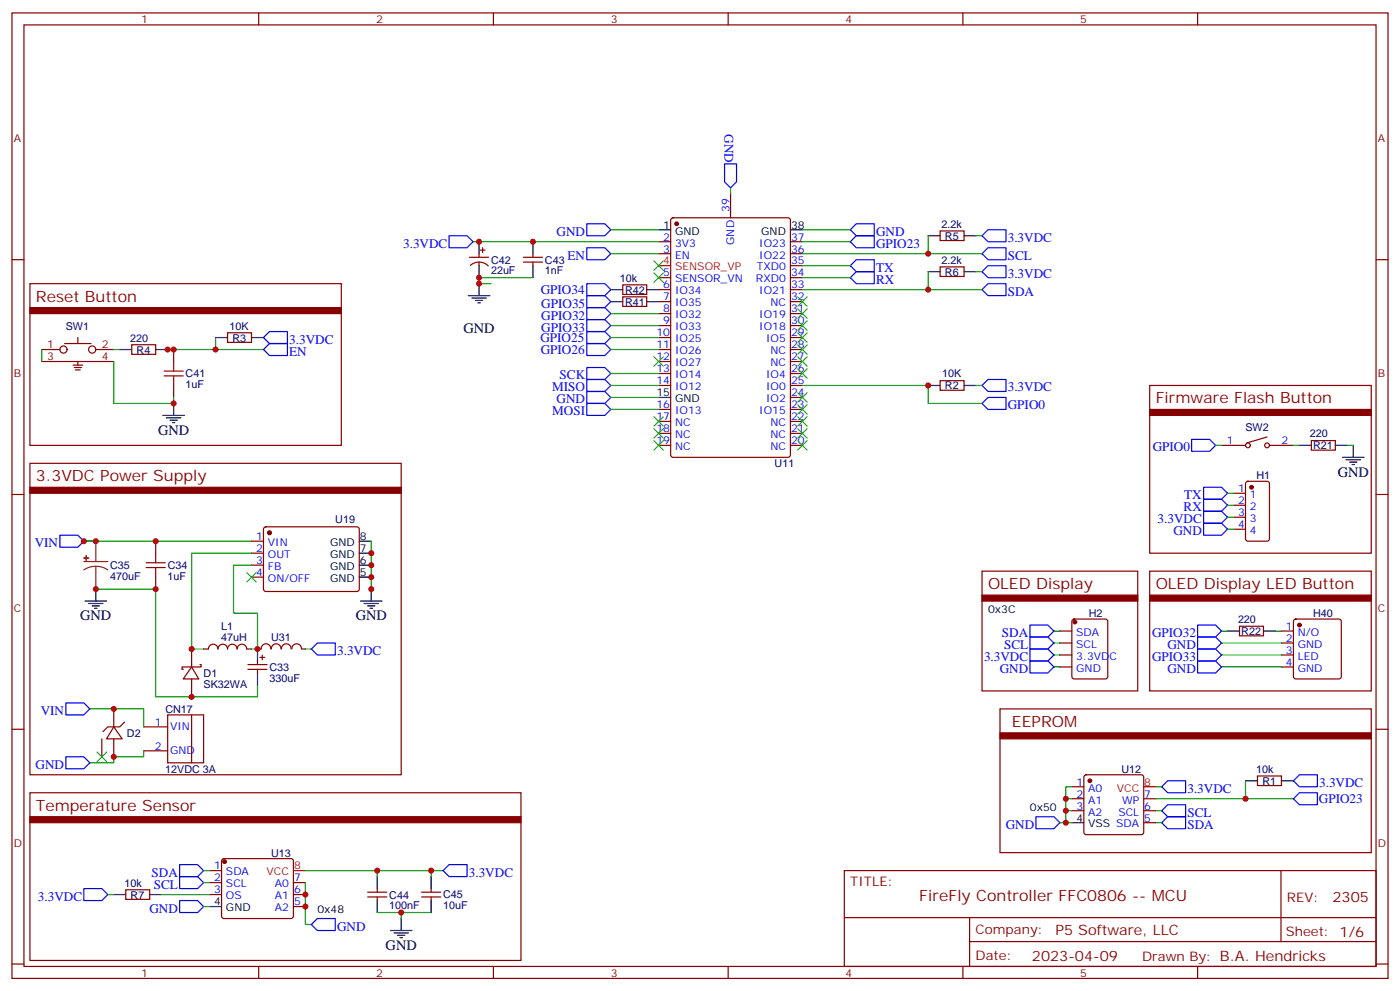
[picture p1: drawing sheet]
<svg xmlns="http://www.w3.org/2000/svg" width="412mm" height="292mm" viewBox="0 0 412 292" stroke-linecap="round" stroke-linejoin="round" font-family="sans-serif">
<g fill="none" stroke="#870000" stroke-width=".35">
<path d="M3.5 3.8h405.4v284.3h-405.4zM7.1 7.3h398.2v277.3h-398.2zM76.2 3.8v3.5M145.3 3.8v3.5M214.5 3.8v3.5M283.6 3.8v3.5M352.8 3.8v3.5M215.2 57.1v7M3.5 76.5h3.6M138.3 75.8h5.6M138.6 78.2a3.8 3.8 0 0 1 5.2 .1M141.1 74.7v1.1"/>
<path d="M141.1 77.2v1M141.5 73.7h1.4M142.2 73v1.4M154.2 75.8h5.6M154.2 77.2h5.6M157 74.7v1.1M157 77.2v1M194 71.2h3.6M194 74.7h3.6M197.8 64.3l.5-.2h33.8l.7 .5v69.4l-.4 .6-34.1 .1-.7-.5v-69.4zM232.8 71.2h3.6M232.8 74.7h3.6"/>
<path d="M232.8 78.2h3.6M276.9 68h7.1v2.8h-7.1zM276.9 78.6h7.1v2.8h-7.1zM405.3 76.5h3.6M8.8 83.5h91.7v47.7h-91.7zM22.9 99.4v1.8M67 98h7.1v2.8h-7.1zM183.4 87.4h7.1v2.8h-7.1zM183.4 83.9h7.1v2.8h-7.1zM194 81.8h3.6M194 85.3h3.6M194 88.8h3.6"/>
<path d="M194 92.4h3.6M194 95.9h3.6M194 99.4h3.6M232.8 81.8h3.6M232.8 85.3h3.6M232.8 88.8h3.6M232.8 92.4h3.6M232.8 95.9h3.6M232.8 99.4h3.6M12.3 102.9h5.3M12.3 106.5h21.2M19 101.2h7.8"/>
<path d="M21.5 107.5h2.8M21.9 108.2h2.1M22.2 108.9h1.4M22.9 106.5v1M28.2 102.9h5.3M38.8 101.5h7.1v2.9h-7.1zM51.2 102.9v3.6M51.2 113.5v3.6M194 102.9h3.6M194 106.5h3.6M194 110h3.6M194 113.5h3.6"/>
<path d="M232.8 102.9h3.6M232.8 106.5h3.6M232.8 110h3.6M232.8 113.5h3.6M232.8 117.1h3.6M276.9 112.1h7.1v2.8h-7.1zM338.7 113.5h65.2v49.4h-65.2zM8.8 136.5h109.4v91.7h-109.4zM194 120.6h3.6M194 124.1h3.6M194 127.6h3.6M194 131.2h3.6"/>
<path d="M232.8 120.6h3.6M232.8 124.1h3.6M232.8 127.6h3.6M232.8 131.2h3.6M359.8 131.2h7.1M373.2 128.7l-6 1.8M373.9 131.2h7.1M386.3 129.8h7v2.8h-7zM3.5 145.6h3.6M45.9 159.4v3.5M74.1 159.4h3.5M77.8 155.4l.5-.2h27.1l.4 .7v17.9l-.7 .4-27.1-.1-.4-.6v-17.6z"/>
<path d="M363.4 145.3h3.5M363.4 148.8h3.5M363.4 152.3h3.5M363.4 155.9h3.5M367.1 142l.5-.3h5.6l.7 .5v16.5l-.4 .6-5.9 .1-.7-.5v-16.4zM405.3 145.6h3.6M45.9 170v3.5M74.1 162.9h3.5M74.1 166.4h3.5M74.1 170h3.5M289.3 168.2h45.8v35.3h-45.8zM338.7 168.2h65.2v35.3h-65.2z"/>
<path d="M56.4 196.4l2.2 3.6h-4.6zM56.4 196.4h-2.8v.7h.4M56.4 191.1v5.3M56.4 200v5.2M58.9 195.7h.4v.7h-2.9M60 191.1h1.4a1.41 1.41 0 0 1 1.4-1.4 1.41 1.41 0 0 1 1.4 1.4M64.2 191.1a1.41 1.41 0 0 1 1.4-1.4 1.41 1.41 0 0 1 1.4 1.4M67 191.1a1.41 1.41 0 0 1 1.4-1.4 1.41 1.41 0 0 1 1.4 1.4M69.8 191.1a1.41 1.41 0 0 1 1.5-1.4 1.41 1.41 0 0 1 1.4 1.4M72.7 191.1h1.4M73 195.7h5.7M73 197.1h5.7"/>
<path d="M75.8 191.1h1.1M75.8 194.7v1M75.8 197.1v1.1M76.6 193.6h1.4M76.9 191.1a1.41 1.41 0 0 1 1.5-1.5 1.41 1.41 0 0 1 1.4 1.5M77.3 192.9v1.4M79.9 191.1a1.41 1.41 0 0 1 1.4-1.5 1.41 1.41 0 0 1 1.4 1.5M82.9 191.1a1.41 1.41 0 0 1 1.4-1.5 1.41 1.41 0 0 1 1.4 1.5M86 191.1a1.41 1.41 0 0 1 1.4-1.5 1.41 1.41 0 0 1 1.4 1.5M88.9 191.1h1.1M312.2 185.8h3.5M312.2 189.4h3.5"/>
<path d="M312.2 192.9h3.5M312.2 196.4h3.5M316 182.5l.4-.2h9.2l.7 .4v16.5l-.4 .7-9.5 .1-.6-.5-.1-16.5zM365.1 184.4h7.1v2.9h-7.1zM377.5 185.8h3.5M377.5 189.4h3.5M377.5 192.9h3.5M377.5 196.4h3.5M381.2 182.5l.5-.2h12.7l.5 .2 .2 .5v16.2l-.2 .5-.5 .3h-12.7l-.5-.3-.2-.5v-16.2zM3.5 214.8h3.6M30 217.6v5.3M33.5 214.1l2.5 3.5h-4.6z"/>
<path d="M33.5 208.8v5.3M33.5 217.6v5.3M36.7 212.7l-1.4 1.4h-3.6l-1.4 1.4M42.3 214.1h7.1M49.4 210.5h10.6v14.1h-10.6zM56.4 210.5v14.1M294.6 208.8h109.3v42.3h-109.3zM405.3 214.8h3.6M8.8 233.5h144.7v49.4h-144.7zM42.3 221.1h7.1M315.7 231.7h3.6M315.7 235.2h3.6"/>
<path d="M315.7 238.8h3.6M319.5 228.4l.5-.2h16.2l.5 .2 .2 .5v16.2l-.2 .5-.5 .2h-16.2l-.5-.2-.2-.5v-16.2zM336.9 235.2h3.5M336.9 238.8h3.5M370.4 228.5h7.1v2.9h-7.1zM61.7 256.4h3.6M61.7 259.9h3.6M65.5 253.1l.5-.2h19.7l.5 .2 .2 .5v16.2l-.2 .5-.5 .2h-19.7l-.5-.2-.2-.5v-16.2zM86.4 259.9h3.6M248.7 256.4h156.6v28.2h-156.6zM336.9 242.3h3.5M377.3 256.4v20.9"/>
<path d="M37 262h7.1v2.9h-7.1zM61.7 263.5h3.6M86.4 263.5h3.6M86.4 267h3.6M108.3 262.7h5.6M108.3 264.2h5.6M111.1 261.7v1M111.1 264.2v1M124.2 262.7h5.6M124.2 264.2h5.6M127 261.7v1M127 264.2v1"/>
<path d="M248.7 270.2h156.5M285.6 277.3h119.6M285.6 270.2v14.2M3.5 283.9h3.6M76.2 284.6v3.5M145.3 284.6v3.5M214.5 284.6v3.5M283.6 284.6v3.5M352.8 284.6v3.5M405.3 283.9h3.6"/>
<circle cx="18.7" cy="102.9" r="1.06"/>
<circle cx="27.2" cy="102.9" r="1.06"/>
<circle cx="367.6" cy="131.2" r=".71"/>
<circle cx="373.2" cy="131.2" r=".71"/>
</g>
<g fill="#870000" stroke="#870000" stroke-width=".35">
<path d="M8.8 90.6h91.7v1.8h-91.7z"/>
<path d="M8.8 143.5h109.4v1.8h-109.4z"/>
<path d="M8.8 240.5h144.7v1.8h-144.7z"/>
<path d="M294.6 215.8h109.3v1.8h-109.3z"/>
<path d="M289.3 175.3h45.8v1.7h-45.8z"/>
<path d="M338.7 175.3h65.2v1.7h-65.2z"/>
<path d="M338.7 120.6h65.2v1.7h-65.2z"/>
<circle cx="199.3" cy="65.9" r=".53"/>
<circle cx="79.4" cy="156.9" r=".53"/>
<circle cx="66.1" cy="253.8" r=".53"/>
<circle cx="368.7" cy="143.5" r=".53"/>
<circle cx="316.6" cy="183.2" r=".53"/>
<circle cx="382.8" cy="184.1" r=".53"/>
<circle cx="321" cy="229.9" r=".53"/>
</g>
<g fill="none" stroke="#000" stroke-width=".35">
<path d="M141.1 71.2v3.5M141.1 78.2v3.6M157 71.2v3.5M157 78.2v3.6M194 67.7h3.6M232.8 67.7h3.6M273.4 69.4h3.5M284 69.4h3.5M63.5 99.4h3.5M74.1 99.4h3.5M137.9 87.1h6.4M139 87.8h4.2"/>
<path d="M140.1 88.5h2.1M140.8 89.2h.7M141.1 83.5v3.6M179.9 88.8h3.5M179.9 85.3h3.5M190.5 88.8h3.5M190.5 85.3h3.5M273.4 80h3.5M284 80h3.5M35.3 102.9h3.5M45.9 102.9h3.5M51.2 118.8v3.5"/>
<path d="M194 117.1h3.6M273.4 113.5h3.5M284 113.5h3.5M48 122.3h6.3M49 123h4.3M50.1 123.8h2.1M50.8 124.5h.7M382.8 131.2h3.5M393.3 131.2h3.6M395.5 134.7h6.3M396.5 135.4h4.3M397.6 136.1h2.1"/>
<path d="M398.3 136.8h.7M398.6 131.2v3.5M105.8 159.4h3.6M25 177h6.4M26.1 177.7h4.2M27.2 178.4h2.1M27.9 179.1h.7M28.2 173.5v3.5M105.8 170h3.6M105.8 166.4h3.6M105.8 162.9h3.6M106.2 177h6.3"/>
<path d="M107.2 177.7h4.3M108.3 178.4h2.1M109 179.1h.7M109.4 173.5v3.5M75.8 191.1v3.6M75.8 198.2v3.5M361.6 185.8h3.5M372.2 185.8h3.5M366.9 229.9h3.5M377.5 229.9h3.5M111.1 258.2v3.5M127 258.2v3.5"/>
<path d="M315.7 242.3h3.6M33.5 263.5h3.5M44.1 263.5h3.5M61.7 267h3.6M111.1 265.2v3.5M115 274h6.4M116.1 274.7h4.2M117.1 275.4h2.1M117.8 276.2h.7M118.2 270.5v3.5M127 265.2v3.5"/>
</g>
<path d="M194 78.2h3.6M336.9 231.7h3.5M86.4 256.4h3.6" fill="none" stroke="#f00" stroke-width=".35"/>
<g fill="none" stroke="#008700" stroke-width=".35">
<path d="M215.2 55.3v1.8M139.3 71.2h54.7M179.9 74.7h14.1M179.9 67.7h14.1M236.4 78.2h14.1M236.4 71.2h14.1M236.4 74.7h52.9M236.4 67.7h14.1M273.4 69.4v5.3M287.5 69.4h1.8M63.5 99.4v3.5M157 81.8h-15.9v1.7h3.5"/>
<path d="M179.9 92.4h14.1M179.9 95.9h14.1M179.9 99.4h14.1M236.4 81.8h14.1M236.4 85.3h52.9M273.4 80v5.3M287.5 80h1.8M12.3 102.9v3.6M33.5 106.5v12.3h17.7v-1.7M33.5 102.9h1.8M49.4 102.9h28.2M179.9 102.9h14.1"/>
<path d="M179.9 113.5h14.1M179.9 110h14.1M179.9 117.1h14.1M236.4 113.5h37v5.3h15.9M287.5 113.5h1.8M179.9 120.6h14.1M358.1 131.2h1.7M381 131.2h1.8M396.9 131.2h1.7M24.7 159.4h49.4M109.4 159.4v14.1M361.6 155.9h1.8"/>
<path d="M361.6 152.3h1.8M361.6 148.8h1.8M361.6 145.3h1.8M28.2 173.5h17.7v31.7h29.9v-3.5M74.1 162.9h-17.7v28.2h3.6M74.1 166.4h-5.3v14.2h7v10.5h-1.7M90 191.1h1.7M310.4 185.8h1.8M310.4 196.4h1.8M310.4 192.9h1.8M310.4 189.4h1.8M359.8 185.8h1.8"/>
<path d="M359.8 196.4h17.7M359.8 192.9h17.7M359.8 189.4h17.7M375.7 185.8h1.8M26.5 208.8h15.8v5.3M42.3 221.1v1.8h-8.8v1.7h-7M314 238.8h1.7M314 235.2h1.7M315.7 231.7h-1.7v10.6h1.7M340.4 238.8h1.8M340.4 231.7h1.8M340.4 235.2h40.6"/>
<path d="M366.9 229.9v5.3M60 259.9h1.7M60 256.4h1.7M90 259.9v12.4h1.7M90 256.4h40.5M111.1 256.4v1.8M127 256.4v1.8M312.2 242.3h1.8M340.4 242.3h1.8M31.7 263.5h1.8M47.6 263.5h14.1M60 267h1.7"/>
<path d="M111.1 268.7h7.1M127 268.7h-8.8v1.8"/>
</g>
<path d="M28.2 159.4v6M24.7 165.4h7M28.2 166.8l1.9 .2 1.6 .9M28.2 166.8l-1.8 .2-1.7 .9M28.2 166.8v6.7" fill="none" stroke="#8c2424" stroke-width=".35"/>
<g fill="#8c2424" stroke="#8c2424" stroke-width=".35">
<path d="M24.7 164.3l1.4 .1z"/>
<path d="M25.4 163.6v1.4z"/>
</g>
<path d="M48.3 110.7h5.7M48.3 109.3h5.7M51.2 106.5v2.8M51.2 110.7v2.8M43 165.7h5.7M43 167.1h5.7M45.9 162.9v2.8M45.9 167.1v2.9" fill="none" stroke="#a10000" stroke-width=".35"/>
<g fill="none" stroke="#3c3" stroke-width=".35">
<path d="M192.6 76.8l2.8 2.9M195.4 76.8l-2.8 2.9M192.6 80.4l2.8 2.8M195.4 80.4l-2.8 2.8M234.9 87.4l2.9 2.8M234.9 90.9l2.9 2.9M234.9 94.5l2.9 2.8M234.9 98l2.9 2.8M237.8 87.4l-2.9 2.8M237.8 90.9l-2.9 2.9M237.8 94.5l-2.9 2.8M237.8 98l-2.9 2.8"/>
<path d="M192.6 105.1l2.8 2.8M195.4 105.1l-2.8 2.8M234.9 101.5l2.9 2.9M234.9 105.1l2.9 2.8M234.9 115.6l2.9 2.9M234.9 119.2l2.9 2.8M234.9 108.6l2.9 2.8M237.8 101.5l-2.9 2.9M237.8 105.1l-2.9 2.8M237.8 115.6l-2.9 2.9M237.8 119.2l-2.9 2.8M237.8 108.6l-2.9 2.8"/>
<path d="M192.6 129.8l2.8 2.8M192.6 126.2l2.8 2.8M192.6 122.7l2.8 2.8M195.4 129.8l-2.8 2.8M195.4 126.2l-2.8 2.8M195.4 122.7l-2.8 2.8M234.9 126.2l2.9 2.8M234.9 122.7l2.9 2.8M234.9 129.8l2.9 2.8M237.8 126.2l-2.9 2.8M237.8 122.7l-2.9 2.8M237.8 129.8l-2.9 2.8"/>
<path d="M72.7 168.6l2.8 2.8M75.5 168.6l-2.8 2.8M28.6 221.5l2.8 2.8M31.4 221.5l-2.8 2.8"/>
</g>
<g fill="none" stroke="#00f" stroke-width=".35">
<path d="M213.4 48.3h3.6v5.3l-1.8 1.7-1.8-1.7zM132.3 69.4h5.3l1.7 1.8-1.7 1.8h-5.3zM172.9 73h5.3l1.7 1.7-1.7 1.8h-5.3zM172.9 65.9h5.3l1.7 1.8-1.7 1.7h-5.3zM252.2 76.5h5.3v3.5h-5.3l-1.7-1.8zM252.2 65.9h5.3v3.5h-5.3l-1.7-1.7zM252.2 69.4h5.3v3.6h-5.3l-1.7-1.8zM291 73h5.3v3.5h-5.3l-1.7-1.8zM291 67.7h5.3v3.5h-5.3l-1.7-1.8zM291 78.2h5.3v3.6h-5.3l-1.7-1.8zM79.4 97.6h5.3v3.6h-5.3l-1.8-1.8zM172.9 90.6h5.3l1.7 1.8-1.7 1.7h-5.3z"/>
<path d="M172.9 94.1h5.3l1.7 1.8-1.7 1.7h-5.3zM172.9 87.1h5.3l1.7 1.7-1.7 1.8h-5.3zM172.9 83.5h5.3l1.7 1.8-1.7 1.8h-5.3zM172.9 97.6h5.3l1.7 1.8-1.7 1.8h-5.3zM252.2 80h5.3v3.5h-5.3l-1.7-1.7zM291 83.5h5.3v3.6h-5.3l-1.7-1.8zM79.4 101.2h5.3v3.5h-5.3l-1.8-1.8zM172.9 108.2h5.3l1.7 1.8-1.7 1.8h-5.3zM172.9 111.8h5.3l1.7 1.7-1.7 1.8h-5.3zM172.9 115.3h5.3l1.7 1.8-1.7 1.7h-5.3zM172.9 118.8h5.3l1.7 1.8-1.7 1.7h-5.3zM172.9 101.2h5.3l1.7 1.7-1.7 1.8h-5.3z"/>
<path d="M291 111.8h5.3v3.5h-5.3l-1.7-1.8zM291 117.1h5.3v3.5h-5.3l-1.7-1.8zM351 129.4h5.3l1.8 1.8-1.8 1.7h-5.3zM17.6 157.6h5.3l1.8 1.8-1.8 1.7h-5.3zM354.5 154.1h5.3l1.8 1.8-1.8 1.7h-5.3zM354.5 150.6h5.3l1.8 1.7-1.8 1.8h-5.3zM354.5 147h5.3l1.8 1.8-1.8 1.8h-5.3zM354.5 143.5h5.3l1.8 1.8-1.8 1.7h-5.3zM93.5 189.4h5.3v3.5h-5.3l-1.8-1.8zM303.4 184.1h5.3l1.7 1.7-1.7 1.8h-5.3zM303.4 187.6h5.3l1.7 1.8-1.7 1.7h-5.3zM303.4 191.1h5.3l1.7 1.8-1.7 1.8h-5.3z"/>
<path d="M303.4 194.7h5.3l1.7 1.7-1.7 1.8h-5.3zM352.8 194.7h5.3l1.7 1.7-1.7 1.8h-5.3zM352.8 184.1h5.3l1.7 1.7-1.7 1.8h-5.3zM352.8 191.1h5.3l1.7 1.8-1.7 1.8h-5.3zM352.8 187.6h5.3l1.7 1.8-1.7 1.7h-5.3zM19.4 207h5.3l1.8 1.8-1.8 1.7h-5.3zM19.4 222.9h5.3l1.8 1.7-1.8 1.8h-5.3zM342.2 238.8l1.8-1.8h5.2v3.5h-5.2zM344 229.9h5.2v3.6h-5.2l-1.8-1.8zM381 229.9l1.8-1.7h5.3v3.5h-5.3zM381 235.2l1.8-1.7h5.3v3.5h-5.3zM52.9 254.6h5.3l1.8 1.8-1.8 1.8h-5.3z"/>
<path d="M52.9 258.2h5.3l1.8 1.7-1.8 1.8h-5.3zM132.3 254.6h5.3v3.6h-5.3l-1.8-1.8zM305.2 240.5h5.2l1.8 1.8-1.8 1.8h-5.2zM344 240.5h5.2v3.6h-5.2l-1.8-1.8zM24.7 261.7h5.3l1.7 1.8-1.7 1.7h-5.3zM52.9 265.2h5.3l1.8 1.8-1.8 1.7h-5.3zM93.5 270.5h5.3v3.5h-5.3l-1.8-1.7z"/>
</g>
<g fill="#c00">
<circle cx="109.4" cy="166.4" r=".88"/>
<circle cx="109.4" cy="162.9" r=".88"/>
<circle cx="45.9" cy="159.4" r=".88"/>
<circle cx="45.9" cy="173.5" r=".88"/>
<circle cx="56.4" cy="191.1" r=".88"/>
<circle cx="56.4" cy="205.2" r=".88"/>
<circle cx="28.2" cy="173.5" r=".88"/>
<circle cx="109.4" cy="170" r=".88"/>
<circle cx="109.4" cy="173.5" r=".88"/>
<circle cx="63.5" cy="102.9" r=".88"/>
<circle cx="51.2" cy="118.8" r=".88"/>
<circle cx="28.2" cy="159.4" r=".88"/>
<circle cx="24.7" cy="159.4" r=".88"/>
<circle cx="314" cy="235.2" r=".88"/>
<circle cx="314" cy="238.8" r=".88"/>
<circle cx="314" cy="242.3" r=".88"/>
<circle cx="127" cy="256.4" r=".88"/>
<circle cx="111.1" cy="256.4" r=".88"/>
<circle cx="90" cy="263.5" r=".88"/>
<circle cx="90" cy="267" r=".88"/>
<circle cx="118.2" cy="268.7" r=".88"/>
<circle cx="273.4" cy="113.5" r=".88"/>
<circle cx="273.4" cy="74.7" r=".88"/>
<circle cx="273.4" cy="85.3" r=".88"/>
<circle cx="157" cy="71.2" r=".88"/>
<circle cx="141.1" cy="71.2" r=".88"/>
<circle cx="141.1" cy="81.8" r=".88"/>
<circle cx="141.1" cy="83.5" r=".88"/>
<circle cx="366.9" cy="235.2" r=".88"/>
<circle cx="51.2" cy="102.9" r=".88"/>
<circle cx="49.4" cy="102.9" r=".88"/>
<circle cx="75.8" cy="191.1" r=".88"/>
<circle cx="33.5" cy="208.8" r=".88"/>
<circle cx="33.5" cy="222.9" r=".88"/>
</g>
<g font-size="4.6" fill="#800">
<text x="10.6" y="88.8">Reset Button</text>
<text x="340.4" y="118.8">Firmware Flash Button</text>
<text x="10.6" y="141.7">3.3VDC Power Supply</text>
<text x="291" y="173.5">OLED Display</text>
<text x="340.4" y="173.5">OLED Display LED Button</text>
<text x="298.1" y="214.1">EEPROM</text>
<text x="10.6" y="238.8">Temperature Sensor</text>
<text x="270.8" y="265.4">FireFly Controller FFC0806 -- MCU</text>
</g>
<g font-size="4.2">
<text x="136.5" y="98">GND</text>
<text x="46.6" y="128">GND</text>
<text x="394.1" y="140.3">GND</text>
<text x="23.6" y="182.7">GND</text>
<text x="104.8" y="182.7">GND</text>
<text x="113.6" y="279.7">GND</text>
</g>
<g font-size="4.2" fill="#800">
<text x="392.5" y="265.7">2305</text>
<text x="310.9" y="275.2">P5 Software, LLC</text>
<text x="304" y="283">2023-04-09</text>
</g>
<g font-size="3.9" fill="#00f">
<text x="213.4" y="39.6" transform="rotate(90 213.4 39.6)">GND</text>
<text x="163.9" y="69.4">GND</text>
<text x="258.1" y="69.4">GND</text>
<text x="296.9" y="71.2">3.3VDC</text>
<text x="118.8" y="73">3.3VDC</text>
<text x="167.2" y="76.5">EN</text>
<text x="258.1" y="73">GPIO23</text>
<text x="296.9" y="76.5">SCL</text>
<text x="258.1" y="83.5">RX</text>
<text x="258.1" y="80">TX</text>
<text x="296.9" y="81.8">3.3VDC</text>
<text x="159.3" y="86.5">GPIO34</text>
<text x="296.9" y="87.1">SDA</text>
<text x="159.4" y="94.1">GPIO32</text>
<text x="159.4" y="90.6">GPIO35</text>
<text x="85.2" y="101.2">3.3VDC</text>
<text x="159.2" y="100.7">GPIO25</text>
<text x="159.4" y="97.6">GPIO33</text>
<text x="85.2" y="104.7">EN</text>
<text x="159.3" y="104.2">GPIO26</text>
<text x="164.8" y="111.8">SCK</text>
<text x="162.7" y="115.3">MISO</text>
<text x="163.9" y="118.8">GND</text>
<text x="296.9" y="115.3">3.3VDC</text>
<text x="162.7" y="122.3">MOSI</text>
<text x="296.9" y="120.6">GPIO0</text>
<text x="339.5" y="132.9">GPIO0</text>
<text x="348.9" y="147">TX</text>
<text x="341" y="154.1">3.3VDC</text>
<text x="348.7" y="150.6">RX</text>
<text x="10.2" y="161.1">VIN</text>
<text x="345.6" y="157.6">GND</text>
<text x="295.1" y="187.6">SDA</text>
<text x="295.8" y="191.1">SCL</text>
<text x="339.4" y="187.6">GPIO32</text>
<text x="343.9" y="191.1">GND</text>
<text x="99.3" y="192.9">3.3VDC</text>
<text x="289.9" y="194.7">3.3VDC</text>
<text x="339.4" y="194.7">GPIO33</text>
<text x="294.5" y="198.2">GND</text>
<text x="343.9" y="198.2">GND</text>
<text x="12" y="210.5">VIN</text>
<text x="10.5" y="226.4">GND</text>
<text x="349.8" y="233.5">3.3VDC</text>
<text x="388.6" y="231.7">3.3VDC</text>
<text x="388.5" y="236.5">GPIO23</text>
<text x="296.2" y="244.1">GND</text>
<text x="349.8" y="244.1">SDA</text>
<text x="349.8" y="240.5">SCL</text>
<text x="44.7" y="258.2">SDA</text>
<text x="45.3" y="261.7">SCL</text>
<text x="138.1" y="258.2">3.3VDC</text>
<text x="11.2" y="265.2">3.3VDC</text>
<text x="44" y="268.7">GND</text>
<text x="99.3" y="274">GND</text>
</g>
<g font-size="3.9" fill="#800">
<text x="250.5" y="261">TITLE:</text>
<text x="379.1" y="265.7">REV:</text>
<text x="287.4" y="275.2">Company:</text>
<text x="378.7" y="275.8">Sheet: 1/6</text>
<text x="287.4" y="282.9">Date:</text>
<text x="336.4" y="282.9">Drawn By: B.A. Hendricks</text>
</g>
<g font-size="3.2" fill="#800">
<text x="41.6" y="6.8">1</text>
<text x="110.8" y="6.8">2</text>
<text x="179.9" y="6.8">3</text>
<text x="249.1" y="6.8">4</text>
<text x="318.2" y="6.8">5</text>
<text x="4.1" y="41.9">A</text>
<text x="405.9" y="41.9">A</text>
<text x="13.9" y="102.6">1</text>
<text x="13.9" y="106.1">3</text>
<text x="30" y="102.6">2</text>
<text x="30" y="106.1">4</text>
<text x="4.1" y="111.1">B</text>
<text x="405.9" y="111.1">B</text>
<text x="4.1" y="180.2">C</text>
<text x="405.9" y="180.2">C</text>
<text x="4.1" y="249.3">D</text>
<text x="405.9" y="249.3">D</text>
<text x="41.6" y="287.6">1</text>
<text x="110.8" y="287.6">2</text>
<text x="179.9" y="287.6">3</text>
<text x="249.1" y="287.6">4</text>
<text x="318.2" y="287.6">5</text>
</g>
<g font-size="3.2" fill="#00f">
<text x="214.8" y="62.4" transform="rotate(-90 214.8 62.4)">39</text>
<text x="195.4" y="70.8">2</text>
<text x="233" y="70.8">37</text>
<text x="195.4" y="74.4">3</text>
<text x="198.9" y="72.6">3V3</text>
<text x="198.9" y="76.1">EN</text>
<text x="216.3" y="72.1" transform="rotate(-90 216.3 72.1)">GND</text>
<text x="223.7" y="76.1">IO22</text>
<text x="223.7" y="72.6">IO23</text>
<text x="233" y="77.9">35</text>
<text x="233" y="74.4">36</text>
<text x="195.4" y="81.4">5</text>
<text x="198.9" y="83.2">SENSOR_VN</text>
<text x="222.7" y="83.2">RXD0</text>
<text x="222.9" y="79.7">TXD0</text>
<text x="233" y="81.4">34</text>
<text x="195.4" y="84.9">6</text>
<text x="195.4" y="88.5">7</text>
<text x="198.9" y="86.7">IO34</text>
<text x="223.7" y="86.7">IO21</text>
<text x="233" y="88.5">32</text>
<text x="233" y="84.9">33</text>
<text x="195.4" y="92">8</text>
<text x="195.4" y="95.5">9</text>
<text x="198.9" y="90.2">IO35</text>
<text x="198.9" y="93.8">IO32</text>
<text x="223.7" y="93.8">IO19</text>
<text x="226.9" y="90.2">NC</text>
<text x="233" y="95.5">30</text>
<text x="233" y="92">31</text>
<text x="193.3" y="99.1">10</text>
<text x="198.9" y="97.3">IO33</text>
<text x="198.9" y="100.8">IO25</text>
<text x="223.7" y="97.3">IO18</text>
<text x="225.7" y="100.8">IO5</text>
<text x="233" y="99.1">29</text>
<text x="193.3" y="102.6">11</text>
<text x="193.3" y="106.1">12</text>
<text x="198.9" y="104.4">IO26</text>
<text x="198.9" y="107.9">IO27</text>
<text x="226.9" y="107.9">NC</text>
<text x="226.9" y="104.4">NC</text>
<text x="233" y="106.1">27</text>
<text x="233" y="102.6">28</text>
<text x="193.3" y="109.6">13</text>
<text x="193.3" y="113.2">14</text>
<text x="198.9" y="111.4">IO14</text>
<text x="225.7" y="111.4">IO4</text>
<text x="233" y="113.2">25</text>
<text x="233" y="109.6">26</text>
<text x="198.9" y="114.9">IO12</text>
<text x="225.7" y="118.5">IO2</text>
<text x="225.7" y="114.9">IO0</text>
<text x="233" y="116.7">24</text>
<text x="193.3" y="120.2">16</text>
<text x="193.3" y="123.8">17</text>
<text x="198.9" y="122">IO13</text>
<text x="198.9" y="125.5">NC</text>
<text x="223.7" y="122">IO15</text>
<text x="226.9" y="125.5">NC</text>
<text x="233" y="123.8">22</text>
<text x="233" y="120.2">23</text>
<text x="193.3" y="127.3">18</text>
<text x="193.3" y="130.8">19</text>
<text x="198.9" y="129">NC</text>
<text x="226.9" y="129">NC</text>
<text x="233" y="130.8">20</text>
<text x="233" y="127.3">21</text>
<text x="361.3" y="130.8">1</text>
<text x="377.5" y="130.8">2</text>
<text x="198.9" y="132.6">NC</text>
<text x="226.9" y="132.6">NC</text>
<text x="364.7" y="144.9">1</text>
<text x="364.7" y="148.4">2</text>
<text x="368.2" y="146.7">1</text>
<text x="364.7" y="152">3</text>
<text x="364.7" y="155.5">4</text>
<text x="368.2" y="150.2">2</text>
<text x="368.2" y="153.7">3</text>
<text x="75.4" y="159">1</text>
<text x="78.9" y="160.8">VIN</text>
<text x="368.2" y="157.3">4</text>
<text x="75.4" y="162.6">2</text>
<text x="75.4" y="166.1">3</text>
<text x="78.9" y="164.3">OUT</text>
<text x="78.9" y="167.9">FB</text>
<text x="75.4" y="169.6">4</text>
<text x="78.9" y="171.4">ON/OFF</text>
<text x="378.8" y="185.5">1</text>
<text x="317" y="187.3">SDA</text>
<text x="317" y="190.8">SCL</text>
<text x="378.8" y="189">2</text>
<text x="382.3" y="187.3">N/O</text>
<text x="382.3" y="190.8">GND</text>
<text x="317" y="194.3">3.3VDC</text>
<text x="317" y="197.8">GND</text>
<text x="378.8" y="192.5">3</text>
<text x="378.8" y="196.1">4</text>
<text x="382.3" y="194.3">LED</text>
<text x="382.3" y="197.8">GND</text>
<text x="45.6" y="213.7">1</text>
<text x="50.1" y="215.1">VIN</text>
<text x="45.6" y="220.8">2</text>
<text x="50.1" y="222.2">GND</text>
<text x="317.1" y="231.4">1</text>
<text x="320.6" y="233.1">A0</text>
<text x="317.1" y="234.9">2</text>
<text x="317.1" y="238.4">3</text>
<text x="320.6" y="236.6">A1</text>
<text x="330.5" y="236.6">WP</text>
<text x="337.1" y="238.4">6</text>
<text x="337.1" y="234.9">7</text>
<text x="320.6" y="240.2">A2</text>
<text x="329.4" y="240.2">SCL</text>
<text x="337.1" y="241.9">5</text>
<text x="63.1" y="256">1</text>
<text x="66.6" y="257.8">SDA</text>
<text x="63.1" y="259.6">2</text>
<text x="63.1" y="263.1">3</text>
<text x="66.6" y="261.3">SCL</text>
<text x="80.9" y="261.3">A0</text>
<text x="86.6" y="263.1">6</text>
<text x="86.6" y="259.6">7</text>
<text x="66.6" y="264.9">OS</text>
<text x="80.9" y="268.4">A2</text>
<text x="80.9" y="264.9">A1</text>
<text x="86.6" y="266.6">5</text>
</g>
<g font-size="3.2">
<text x="195.4" y="67.3">1</text>
<text x="198.9" y="69.1">GND</text>
<text x="224.2" y="69.1">GND</text>
<text x="233" y="67.3">38</text>
<text x="193.3" y="116.7">15</text>
<text x="198.9" y="118.5">GND</text>
<text x="97.2" y="160.8">GND</text>
<text x="106" y="159">8</text>
<text x="97.2" y="167.9">GND</text>
<text x="97.2" y="164.3">GND</text>
<text x="106" y="166.1">6</text>
<text x="106" y="162.6">7</text>
<text x="97.2" y="171.4">GND</text>
<text x="106" y="169.6">5</text>
<text x="291" y="180.6">0x3C</text>
<text x="303.4" y="238.8">0x50</text>
<text x="317.1" y="241.9">4</text>
<text x="320.6" y="243.7">VSS SDA</text>
<text x="63.1" y="266.6">4</text>
<text x="66.6" y="268.4">GND</text>
<text x="93.5" y="268.7">0x48</text>
</g>
<g font-size="3.2" fill="#000080">
<text x="277.3" y="67.1">2.2k</text>
<text x="278.4" y="70.6">R5</text>
<text x="144.6" y="77.7">C42</text>
<text x="160.5" y="77.7">C43</text>
<text x="277.3" y="77.6">2.2k</text>
<text x="144.6" y="80.8">22uF</text>
<text x="160.5" y="80.8">1nF</text>
<text x="182.6" y="82.9">10k</text>
<text x="278.4" y="81.2">R6</text>
<text x="184.2" y="86.5">R42</text>
<text x="184.2" y="90">R41</text>
<text x="19.4" y="97.1">SW1</text>
<text x="38.4" y="100.6">220</text>
<text x="67.6" y="97">10K</text>
<text x="68.5" y="100.6">R3</text>
<text x="40.2" y="104.1">R4</text>
<text x="54.7" y="111.2">C41</text>
<text x="277.5" y="111.2">10K</text>
<text x="54.7" y="114.3">1uF</text>
<text x="278.4" y="114.7">R2</text>
<text x="366.9" y="127">SW2</text>
<text x="385.8" y="128.8">220</text>
<text x="228.2" y="137.6">U11</text>
<text x="386.8" y="132.3">R21</text>
<text x="370.1" y="141.1">H1</text>
<text x="98.8" y="154.1">U19</text>
<text x="32.5" y="167.6">C35</text>
<text x="49.4" y="167.6">C34</text>
<text x="32.5" y="170.8">470uF</text>
<text x="49.4" y="170.8">1uF</text>
<text x="65.2" y="185.5">L1</text>
<text x="320.7" y="181.7">H2</text>
<text x="364.7" y="183.5">220</text>
<text x="386.8" y="181.7">H40</text>
<text x="65.2" y="188.7">47uH</text>
<text x="79.9" y="188.7">U31</text>
<text x="365.6" y="187">R22</text>
<text x="79.4" y="197.5">C33</text>
<text x="60" y="202.5">SK32WA</text>
<text x="60" y="199.3">D1</text>
<text x="79.4" y="200.9">330uF</text>
<text x="48.7" y="210">CN17</text>
<text x="37.4" y="217">D2</text>
<text x="48.7" y="227.6">12VDC 3A</text>
<text x="330.4" y="227.6">U12</text>
<text x="370.1" y="227.6">10k</text>
<text x="371.8" y="231.1">R1</text>
<text x="79.9" y="252.3">U13</text>
<text x="36.7" y="261.1">10k</text>
<text x="38.5" y="264.6">R7</text>
<text x="114.7" y="267.8">100nF</text>
<text x="114.7" y="264.6">C44</text>
<text x="130.5" y="267.8">10uF</text>
<text x="130.5" y="264.6">C45</text>
</g>
<g font-size="3.2" fill="#f00">
<text x="195.4" y="77.9">4</text>
<text x="198.9" y="79.7">SENSOR_VP</text>
<text x="329" y="233.1">VCC</text>
<text x="337.1" y="231.4">8</text>
<text x="78.5" y="257.8">VCC</text>
<text x="86.6" y="256">8</text>
</g>
</svg>
